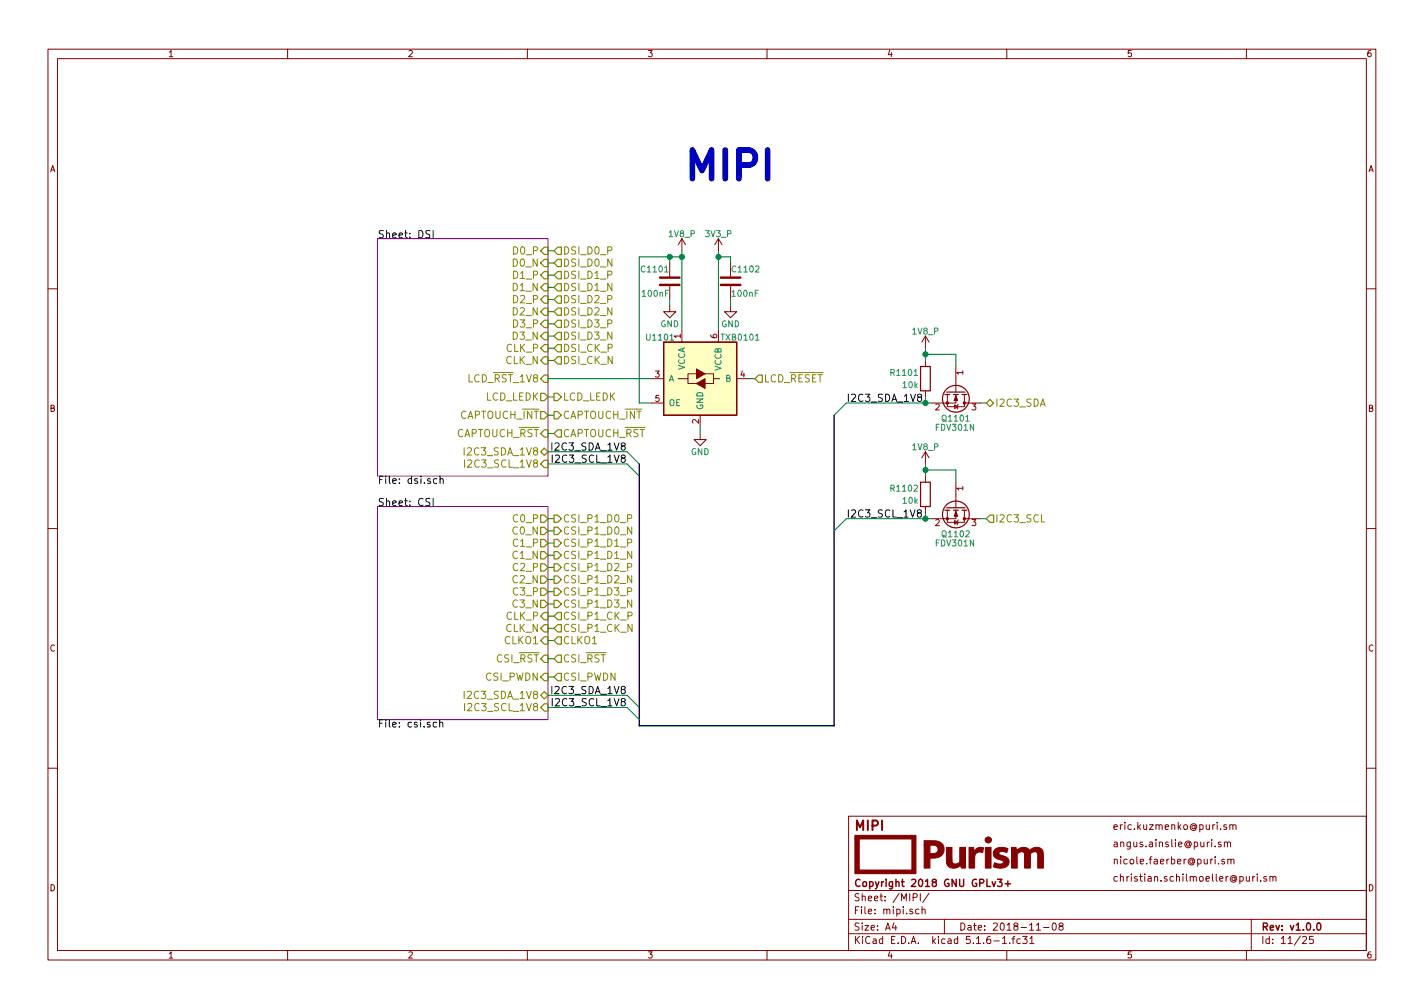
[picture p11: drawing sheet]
<svg xmlns="http://www.w3.org/2000/svg" width="297mm" height="210mm" viewBox="0 0 297 210" stroke-linecap="round" stroke-linejoin="round" font-family="sans-serif">
<g fill="none" stroke="#840000" stroke-width=".21">
<path d="M10 10.3h277v189.9h-277zM12 12.2h273v186.1h-273zM60 10.3v1.9M110 10.3v1.9M160 10.3v1.9M210 10.3v1.9M260 10.3v1.9M139.7 54.9v2.8M139.7 59.7v2.8M142.2 49.8l-.7 1.2M142.2 49.8v2.5M142.2 49.8l.8 1.2"/>
<path d="M149.9 49.8l-.8 1.2M149.9 49.8v2.5M149.9 49.8l.7 1.2M152.4 54.9v2.8M152.4 59.7v2.8M10 60.2h2M135.9 79h2.5M139.7 63.7v1.3h1.3l-1.3 1.3-1.3-1.3h1.3M141.5 79h2v1h1.8M142.2 68.8v2.6M145.3 78h-1.8v1M147.1 78h1.7v1h1.3"/>
<path d="M148.8 79v1h-1.7M149.9 68.8v2.6M152.4 63.7v1.3h1.3l-1.3 1.3-1.3-1.3h1.3M153.7 79h2.5M193 70.1v2.5M193 75.2v1.2M193 70.1l-.7 1.3M193 70.1l.8 1.3M199.4 76.4v5.4M285 60.2h2M135.9 84.1h2.5M146 90.4v1.3h1.3l-1.3 1.3-1.2-1.3h1.2"/>
<path d="M146 86.6v2.5M193 94.2l-.7 1.3M193 81.5v1.3M193 94.2v2.6M193 99.3v1.3M193 94.2l.8 1.3M197.6 82.3v2.5h3.6v-2.5M199.1 84.4l.7 .4-.7 .4zM199.4 82.3v1.8h-5.1M199.9 84.3l-.3 1M201.2 84.1h3.3M10 110.3h2"/>
<path d="M193 105.7v1.2M197.6 106.4v2.6h3.6v-2.6M199.1 108.6l.7 .4-.7 .3zM199.4 106.4v1.8h-5.1M199.4 100.6v5.3M199.9 108.5l-.3 1M201.2 108.2h3.3M285 110.3h2M10 160.2h2M177 170.3h108v28h-108zM254.7 175.7l-.4-.1-.2 .2 .1 .3 .5 .1v.3h-.6M255.4 179.3l-.4-.1-.2 .2 .1 .2 .5 .2v.3h-.6"/>
<path d="M255.4 175.8l.2-.2 .4 .1 .1 .9M255.4 175.6v1M255.8 172.1l-.3-.1-.2 .2v.3l.5 .1v.3h-.5M256.1 175.8l.2-.2 .3 .1 .1 .9M256.1 179.3l.2-.1 .4 .1 .1 .9M256.1 179.2v1M256.5 172.2l.3-.2 .3 .1 .1 .9M256.5 172v1M256.8 179.4l.2-.2 .3 .1 .1 .9M257.2 172.2l.2-.2 .4 .1v.9M285 160.2h2M60 198.3v1.9"/>
<path d="M110 198.3v1.9M160 198.3v1.9M177 194.8h108M177 191.8h108M177 185.7h108M186.5 192.5l-.4 1h1M186.8 193v1M190.5 187.2l.7-.1 .1-.2v-.3l-.2-.2h-.6v1.5M191.7 189.7l-.4-.1-.3 .3 .1 .6 .2 .1 .4-.1M192 186.4v1.5M192.3 189.8l.3-.2 .3 .1 .1 .9M192.3 189.1v1.5"/>
<path d="M193.8 186.3l-1.3 2M197 191.8v3M207.3 196.3h1.2M209.1 195.8l.4-.5v1.5M209.1 196.8h.9M210 198.3v1.9M210.6 196.7v.1M211.1 195.8h.6M211.7 195.3l-.4 .2v1.3M212.8 195.9l-.4-.1-.3 .3 .1 .6 .2 .1 .4-.1M213.3 195.3h.9l-.5 .6 .5 .1v.7l-.2 .1-.7-.1M214.8 195.8l.4-.5v1.5"/>
<path d="M214.8 196.8h.9M216.2 194h.8M217.7 193.5h1.1M219.6 192.7l.4-.2a.86 .86 0 0 1-.2 1.5l-.2-.1-.1-.4zM221.2 193.2l-.3-.3 .1-.2 .2-.2 .4 .1 .2 .2-.1 .2-.5 .2-.3 .3 .1 .4 .2 .1h.3l.3-.3-.1-.4-.2-.1M254.2 180.1v.1M260 198.3v1.9M261 191.8v6.5M261.3 182.8v1M261.7 182.8l-.4 .3M262.3 182.3v.2M262.3 182.8v1"/>
<path d="M263 183.7v.1M264.2 182.9l-.4-.1-.2 .2 .1 .3 .5 .1v.3h-.6M264.9 183l.2-.2 .4 .1v.9M264.9 182.8v1M265.5 183l.3-.2 .3 .1 .1 .9M271.7 195.5l.6-.2 .2 .5-.9 1h.9M273.9 195.3h-.7l-.1 .7 .2-.1 .5 .1 .1 .7-.2 .1-.6-.1"/>
</g>
<path d="M207 183.9l.3 1 .4-1M208.1 183.4h.9l-.5 .6 .4 .1v.7l-.2 .1-.6-.1M209.7 184.3h1.1M210.2 183.8v1.1M274.9 192.6l.3-.1a.86 .86 0 0 1-.2 1.5 1 1 0 0 1-.1-1.4z" fill="none" stroke="#840000" stroke-width=".3"/>
<g fill="#840000" stroke="#840000" stroke-width=".21">
<path d="M178.3 174.2h12.8v8h-12.8v-7.2h.9v6.5h11v-6.5h-11.9z"/>
<path d="M197.4 176.8h1.2v2.6a.83 .83 0 0 0 .6 .8 .83 .83 0 0 0 1-.4v-3h1.2v4.3h-.9v-.2a.25 .25 0 0 0-.1-.3 .25 .25 0 0 0-.4 .2l-.6 .2-.7 .1a1.29 1.29 0 0 1-1.3-1.1z"/>
<path d="M207.5 177.2a2.7 2.7 0 0 1 2.6-.2 .6 .6 0 0 1-.1 .8l-.4-.1a.86 .86 0 0 0-1.2 .3l.3 .4 1 .3a1.27 1.27 0 0 1 .7 1.5 1.27 1.27 0 0 1-1.5 .9l-.9-.1-.8-.2 .2-.5a.21 .21 0 0 1 .1-.3 .21 .21 0 0 1 .2 .1l1.1 .1a.45 .45 0 0 0 .5-.4 .45 .45 0 0 0-.6-.4l-.9-.4a1.11 1.11 0 0 1-.3-1.8z"/>
<path d="M192.8 175.4h2a1.79 1.79 0 0 1 2.1 1.3 1.79 1.79 0 0 1-1.2 2.1l-1.7 .2v2.1h-1.2v-4.8h1.2v1.7h.4a.94 .94 0 0 0 1.3-.8 .94 .94 0 0 0-1.2-.9h-1.7z"/>
<path d="M202.1 176.8h.7a.37 .37 0 0 1 .4 .1 .37 .37 0 0 1-.1 .4l.1 .3a1.38 1.38 0 0 1 2-.7l-.2 .9-.6-.1a1.08 1.08 0 0 0-1.1 1.4v2h-1.2z"/>
<path d="M205.5 176.8h1.2v4.3h-1.2z"/>
<path d="M211 176.8h.9l.2 .5a1.8 1.8 0 0 1 2.7 .1l.6-.5 .6-.1a1.38 1.38 0 0 1 1.7 1.7v2.6h-1.2l-.1-3.1a.87 .87 0 0 0-1.5 .1v3h-1.2v-3.1a.86 .86 0 0 0-1.5 .2v2.9h-1.2z"/>
<path d="M145.3 77l1.8 1-1.8 1z"/>
<path d="M145.3 80l1.8-1v2z"/>
<path d="M199.4 82.5l.4 1.1h-.8z"/>
<path d="M199.4 106.7l.4 1h-.8z"/>
<circle cx="206.1" cy="175.2" r=".65"/>
<circle cx="197.6" cy="84.1" r=".25"/>
<circle cx="201.2" cy="84.1" r=".25"/>
<circle cx="197.6" cy="108.2" r=".25"/>
<circle cx="201.2" cy="108.2" r=".25"/>
</g>
<path d="M78.7 49.8h35.6v49.5h-35.6zM78.7 105.7h35.6v44.4h-35.6z" fill="none" stroke="#840084" stroke-width=".21"/>
<g fill="none" stroke="#000" stroke-width=".21">
<path d="M89.7 48.2l-.6-.1-.2 .1v.5l.6 .2 .2 .4-.3 .3-.6-.1M90.3 48.1v1.5M91.1 99.9l-.4-.1-.3 .3 .2 .7h.5M91.8 100l.2-.2 .4 .1 .1 1M91.8 99.3v1.6M115.1 92.4v1.5M115.2 94.9v1.5M191.7 82.8l-.3-.2 .1-.3 .2-.1 .5 .1 .1 .3-.2 .2h-.4l-.3 .4 .1 .4 .2 .1h.4l.2-.3-.1-.4-.2-.2M89.7 104h-.6l-.2 .1v.4l.6 .3 .2 .4-.3 .3-.6-.1M90.3 104v1.5M191.6 107l-.2-.1v-.4l.2-.2 .5 .2 .1 .2-.2 .2-.6 .2-.1 .5 .3 .3 .4-.1 .2-.2-.1-.5-.2-.1M91.1 150.7l-.5-.1-.3 .3 .2 .7h.6"/>
<path d="M91.7 150.8l.2-.2 .4 .1 .1 1M91.7 150.1v1.6M115.1 143.2v1.5M115.2 145.7v1.5"/>
</g>
<g fill="none" stroke="#848400" stroke-width=".25">
<path d="M112.8 57.4l.7-.8h.8v1.6h-.8zM112.8 59.9l.7-.7h.8v1.5h-.8zM113.5 51.6h.8v1.5h-.8l-.7-.8zM113.5 54.1h.8v1.5h-.8l-.7-.7zM115.6 57.4l.7-.8h.8v1.6h-.8zM116.3 59.2h.8v1.5h-.8l-.7-.8zM116.3 54.1h.8v1.5h-.8l-.7-.7zM116.3 51.6h.8v1.5h-.8l-.7-.8zM112.8 62.5l.7-.8h.8v1.5h-.8zM113.5 64.3h.8v1.5h-.8l-.7-.8zM113.5 71.9h.8v1.5h-.8l-.7-.8zM113.5 74.4h.8v1.5h-.8l-.7-.7z"/>
<path d="M113.5 66.8h.8v1.5h-.8l-.7-.7zM113.5 69.3h.8v1.6h-.8l-.7-.8zM113.5 78.2h.8v1.6h-.8l-.7-.8zM115.6 62.5l.7-.8h.8v1.5h-.8zM116.3 74.4h.8v1.5h-.8l-.7-.7zM116.3 71.9h.8v1.5h-.8l-.7-.8zM116.3 69.3h.8v1.6h-.8l-.7-.8zM116.3 64.3h.8v1.5h-.8l-.7-.8zM116.3 66.8h.8v1.5h-.8l-.7-.7zM158.2 78.2h.8v1.6h-.8l-.7-.8zM112.8 85.8h.7l.8 .8-.8 .8h-.7zM112.8 94.2l.7-.7 .8 .7-.8 .8z"/>
<path d="M112.8 96.8l.7-.8h.8v1.5h-.8zM112.8 82h.7l.8 .8-.8 .8h-.7zM113.5 89.7h.8v1.5h-.8l-.7-.8zM115.6 85.8h.7l.8 .8-.8 .8h-.7zM115.6 82h.7l.8 .8-.8 .8h-.7zM116.3 89.7h.8v1.5h-.8l-.7-.8zM205.7 84.1l.8-.8 .8 .8-.8 .7zM112.8 107.4h.7l.8 .8-.8 .8h-.7zM112.8 110h.7l.8 .7-.8 .8h-.7zM112.8 112.5h.7l.8 .8-.8 .7h-.7zM112.8 115.1h.7l.8 .7-.8 .8h-.7zM112.8 117.6h.7l.8 .8-.8 .7h-.7z"/>
<path d="M115.6 115.1h.7l.8 .7-.8 .8h-.7zM115.6 110h.7l.8 .7-.8 .8h-.7zM115.6 112.5h.7l.8 .8-.8 .7h-.7zM115.6 117.6h.7l.8 .8-.8 .7h-.7zM115.6 107.4h.7l.8 .8-.8 .8h-.7zM206.5 107.4h.8v1.6h-.8l-.8-.8zM112.8 120.1h.7l.8 .8-.8 .8h-.7zM112.8 122.7h.7l.8 .7-.8 .8h-.7zM112.8 125.2h.7l.8 .8-.8 .7h-.7zM113.5 127.8h.8v1.5h-.8l-.7-.8zM113.5 130.3h.8v1.5h-.8l-.7-.7zM113.5 136.6h.8v1.6h-.8l-.7-.8z"/>
<path d="M113.5 132.8h.8v1.6h-.8l-.7-.8zM115.6 125.2h.7l.8 .8-.8 .7h-.7zM115.6 120.1h.7l.8 .8-.8 .8h-.7zM115.6 122.7h.7l.8 .7-.8 .8h-.7zM116.3 136.6h.8v1.6h-.8l-.7-.8zM116.3 130.3h.8v1.5h-.8l-.7-.7zM116.3 127.8h.8v1.5h-.8l-.7-.8zM116.3 132.8h.8v1.6h-.8l-.7-.8zM112.8 145l.7-.7 .8 .7-.8 .8zM112.8 147.6l.7-.8h.8v1.5h-.8zM112.8 141.2l.7-.7h.8v1.5h-.8zM116.3 140.5h.8v1.5h-.8l-.7-.8z"/>
</g>
<path d="M96.8 93.4v1.5M96.9 95.9v1.6M96.8 144.2v1.5M96.9 146.7v1.6" fill="none" stroke="#848400" stroke-width=".21"/>
<g fill="none" stroke="#840000" stroke-width=".25">
<path d="M138.4 71.4h15.3v15.2h-15.3zM192 76.4h2.1v5.1h-2.1zM197.1 82.3h1M197.5 81.8h3.8M198.9 82.3h1M200.7 82.3h1M192 100.6h2.1v5.1h-2.1zM197.1 106.4h1M197.5 105.9h3.8M198.9 106.4h1M200.7 106.4h1"/>
<circle cx="199.4" cy="83.2" r="2.79"/>
<circle cx="199.4" cy="107.3" r="2.79"/>
</g>
<path d="M137.7 59.4h4M137.7 57.9h4M150.4 59.4h4M150.4 57.9h4" fill="none" stroke="#840000" stroke-width=".51"/>
<path d="M138.4 71.4h15.3v15.2h-15.3z" fill="#ffffc2" stroke="#ffffc2" stroke-width=".21"/>
<path d="M174 86.6v64.8h-40.7v-54.6" fill="none" stroke="#000084" stroke-width=".3"/>
<g fill="none" stroke="#008400" stroke-width=".21">
<path d="M114.3 52.3h1.3M114.3 54.9h1.3M114.3 57.4h1.3M114.3 59.9h1.3M139.7 53.6v1.3M142.2 53.6h-8.9v30.5h2.6M142.2 52.3v16.5M149.9 52.3v16.5M149.9 53.6h2.5v1.3M114.3 79h21.6M114.3 62.5h1.3M114.3 65h1.3"/>
<path d="M114.3 67.6h1.3M114.3 70.1h1.3M114.3 72.6h1.3M114.3 75.2h1.3M139.7 62.5v1.2M152.4 62.5v1.2M156.2 79h1.3M193 72.6v2.6M193 73.9h6.4v2.5M114.3 82.8h1.3M114.3 90.4h1.3M114.3 86.6h1.3"/>
<path d="M114.3 94.2h16.5l2.5 2.6M114.3 96.8h16.5l2.5 2.5M146 89.1v1.3M193 82.8v1.3M193 96.8v2.5M193 98h6.4v2.6M194.3 84.1h-17.8l-2.5 2.5M204.5 84.1h1.2M114.3 108.2h1.3M114.3 113.3h1.3M114.3 110.7h1.3M114.3 118.4h1.3"/>
<path d="M114.3 115.8h1.3M193 106.9v1.3M194.3 108.2h-17.8l-2.5 2.5M204.5 108.2h1.2M114.3 137.4h1.3M114.3 133.6h1.3M114.3 123.4h1.3M114.3 120.9h1.3M114.3 131.1h1.3M114.3 128.5h1.3M114.3 126h1.3M114.3 141.2h1.3"/>
<path d="M114.3 145h16.5l2.5 2.6M114.3 147.6h16.5l2.5 2.5"/>
</g>
<g fill="#008400" stroke="#008400" stroke-width=".25">
<circle cx="139.7" cy="53.6" r=".51"/>
<circle cx="193" cy="108.2" r=".51"/>
<circle cx="142.2" cy="53.6" r=".51"/>
<circle cx="193" cy="73.9" r=".51"/>
<circle cx="193" cy="98" r=".51"/>
<circle cx="149.9" cy="53.6" r=".51"/>
<circle cx="193" cy="84.1" r=".51"/>
</g>
<text font-size="8.3" fill="#0000c2" x="142.2" y="37.6">MIPI</text>
<text font-size="2.8" fill="#840000" x="178" y="173.2">MIPI</text>
<g font-size="2.1">
<text x="78.7" y="49.7">Sheet: DSI</text>
<text x="176.5" y="83.8">I2C3_SDA_1V8</text>
<text x="115.7" y="94">I2C3_SDA_1V8</text>
<text x="78.7" y="100.9">File: dsi.sch</text>
<text x="116" y="96.5">I2C3_SCL_1V8</text>
<text x="78.7" y="105.6">Sheet: CSI</text>
<text x="176.5" y="107.9">I2C3_SCL_1V8</text>
<text x="115.7" y="144.8">I2C3_SDA_1V8</text>
<text x="116" y="147.3">I2C3_SCL_1V8</text>
<text x="78.7" y="151.7">File: csi.sch</text>
</g>
<g font-size="2.1" fill="#848400">
<text x="107.2" y="53.1">D0_P</text>
<text x="117.3" y="53.1">DSI_D0_P</text>
<text x="107.1" y="55.6">D0_N</text>
<text x="107.2" y="58.2">D1_P</text>
<text x="117.3" y="58.2">DSI_D1_P</text>
<text x="117.3" y="55.6">DSI_D0_N</text>
<text x="107.1" y="65.8">D2_N</text>
<text x="107.1" y="60.7">D1_N</text>
<text x="107.2" y="63.2">D2_P</text>
<text x="117.3" y="65.8">DSI_D2_N</text>
<text x="117.3" y="60.7">DSI_D1_N</text>
<text x="117.3" y="63.2">DSI_D2_P</text>
<text x="107.1" y="70.9">D3_N</text>
<text x="107.2" y="68.3">D3_P</text>
<text x="117.3" y="70.9">DSI_D3_N</text>
<text x="117.3" y="68.3">DSI_D3_P</text>
<text x="105.4" y="75.9">CLK_N</text>
<text x="105.6" y="73.4">CLK_P</text>
<text x="117.3" y="75.9">DSI_CK_N</text>
<text x="117.3" y="73.4">DSI_CK_P</text>
<text x="97.8" y="79.8">LCD_RST_1V8</text>
<text x="101.2" y="83.6">LCD_LEDK</text>
<text x="117.3" y="83.6">LCD_LEDK</text>
<text x="159.3" y="79.8">LCD_RESET</text>
<text x="95.9" y="87.4">CAPTOUCH_INT</text>
<text x="117.3" y="87.4">CAPTOUCH_INT</text>
<text x="207.5" y="84.8">I2C3_SDA</text>
<text x="95.1" y="91.2">CAPTOUCH_RST</text>
<text x="97.4" y="95">I2C3_SDA_1V8</text>
<text x="117.3" y="91.2">CAPTOUCH_RST</text>
<text x="97.7" y="97.5">I2C3_SCL_1V8</text>
<text x="107.1" y="111.5">C0_N</text>
<text x="107.2" y="109">C0_P</text>
<text x="117.3" y="111.5">CSI_P1_D0_N</text>
<text x="117.3" y="109">CSI_P1_D0_P</text>
<text x="207.5" y="109">I2C3_SCL</text>
<text x="107.1" y="116.6">C1_N</text>
<text x="107.2" y="114">C1_P</text>
<text x="107.2" y="119.1">C2_P</text>
<text x="117.3" y="116.6">CSI_P1_D1_N</text>
<text x="117.3" y="114">CSI_P1_D1_P</text>
<text x="117.3" y="119.1">CSI_P1_D2_P</text>
<text x="107.1" y="121.7">C2_N</text>
<text x="107.2" y="124.2">C3_P</text>
<text x="117.3" y="121.7">CSI_P1_D2_N</text>
<text x="117.3" y="124.2">CSI_P1_D3_P</text>
<text x="105.4" y="131.8">CLK_N</text>
<text x="105.6" y="129.3">CLK_P</text>
<text x="107.1" y="126.7">C3_N</text>
<text x="117.3" y="131.8">CSI_P1_CK_N</text>
<text x="117.3" y="129.3">CSI_P1_CK_P</text>
<text x="117.3" y="126.7">CSI_P1_D3_N</text>
<text x="105.3" y="134.4">CLKO1</text>
<text x="117.3" y="134.4">CLKO1</text>
<text x="101.3" y="142">CSI_PWDN</text>
<text x="103.6" y="138.2">CSI_RST</text>
<text x="117.3" y="138.2">CSI_RST</text>
<text x="117.3" y="142">CSI_PWDN</text>
<text x="97.4" y="145.8">I2C3_SDA_1V8</text>
<text x="97.7" y="148.3">I2C3_SCL_1V8</text>
</g>
<g font-size="2.1" fill="#840000">
<text x="232" y="173.1">eric.kuzmenko@puri.sm</text>
<text x="232" y="176.7">angus.ainslie@puri.sm</text>
<text x="178" y="185">Copyright 2018 GNU GPLv3+</text>
<text x="232" y="183.9">christian.schilmoeller@puri.sm</text>
<text x="232" y="180.3">nicole.faerber@puri.sm</text>
<text x="178" y="190.7">File: mipi.sch</text>
<text x="178" y="188">Sheet: /MIPI/</text>
<text x="178" y="196.9">KiCad E.D.A. kicad 5.1.6-1.fc31</text>
<text x="178" y="194.1">Size: A4</text>
<text x="200" y="194.1">Date: 2018-11-08</text>
<text x="263" y="194.1">Rev: v1.0.0</text>
<text x="263" y="196.9">Id: 11/25</text>
</g>
<g font-size="1.8" fill="#840000">
<text x="35" y="11.9">1</text>
<text x="85" y="11.9">2</text>
<text x="135" y="11.9">3</text>
<text x="185" y="11.9">4</text>
<text x="235" y="11.9">5</text>
<text x="285" y="11.9">6</text>
<text x="10.4" y="35.9">A</text>
<text x="285.4" y="35.9">A</text>
<text x="142" y="70.6" transform="rotate(-90 142 70.6)">1</text>
<text x="149.6" y="70.6" transform="rotate(-90 149.6 70.6)">6</text>
<text x="136.7" y="78.7">3</text>
<text x="136.7" y="83.8">5</text>
<text x="154.5" y="78.7">4</text>
<text x="200.9" y="78.2" transform="rotate(-90 200.9 78.2)">1</text>
<text x="10.4" y="85.9">B</text>
<text x="145.8" y="88.4" transform="rotate(-90 145.8 88.4)">2</text>
<text x="195.1" y="85.6">2</text>
<text x="202.7" y="85.6">3</text>
<text x="285.4" y="85.9">B</text>
<text x="200.9" y="102.3" transform="rotate(-90 200.9 102.3)">1</text>
<text x="195.1" y="109.7">2</text>
<text x="202.7" y="109.7">3</text>
<text x="10.4" y="135.9">C</text>
<text x="285.4" y="135.9">C</text>
<text x="10.4" y="185.9">D</text>
<text x="285.4" y="185.9">D</text>
<text x="35" y="199.9">1</text>
<text x="85" y="199.9">2</text>
<text x="135" y="199.9">3</text>
<text x="185" y="199.9">4</text>
<text x="235" y="199.9">5</text>
<text x="285" y="199.9">6</text>
</g>
<g font-size="1.8" fill="#008484">
<text x="139.6" y="49.4">1V8_P</text>
<text x="147.2" y="49.4">3V3_P</text>
<text x="134" y="56.8">C1101</text>
<text x="152.9" y="56.8">C1102</text>
<text x="134.1" y="61.9">100nF</text>
<text x="152.9" y="61.9">100nF</text>
<text x="135.1" y="71">U1101</text>
<text x="137.7" y="68.2">GND</text>
<text x="150.4" y="68.2">GND</text>
<text x="150.7" y="71">TXB0101</text>
<text x="190.4" y="69.8">1V8_P</text>
<text x="142.9" y="77.4" transform="rotate(-90 142.9 77.4)">VCCA</text>
<text x="150.5" y="77.4" transform="rotate(-90 150.5 77.4)">VCCB</text>
<text x="139.4" y="79.6">A</text>
<text x="151.4" y="79.6">B</text>
<text x="186" y="78.4">R1101</text>
<text x="188.4" y="80.9">10k</text>
<text x="139.4" y="84.7">OE</text>
<text x="146.7" y="85.6" transform="rotate(-90 146.7 85.6)">GND</text>
<text x="195.3" y="89.8">FDV301N</text>
<text x="196.7" y="87.9">Q1101</text>
<text x="144.1" y="94.9">GND</text>
<text x="190.4" y="93.9">1V8_P</text>
<text x="186" y="102.5">R1102</text>
<text x="188.4" y="105.1">10k</text>
<text x="195.3" y="114">FDV301N</text>
<text x="196.7" y="112.1">Q1102</text>
</g>
</svg>
